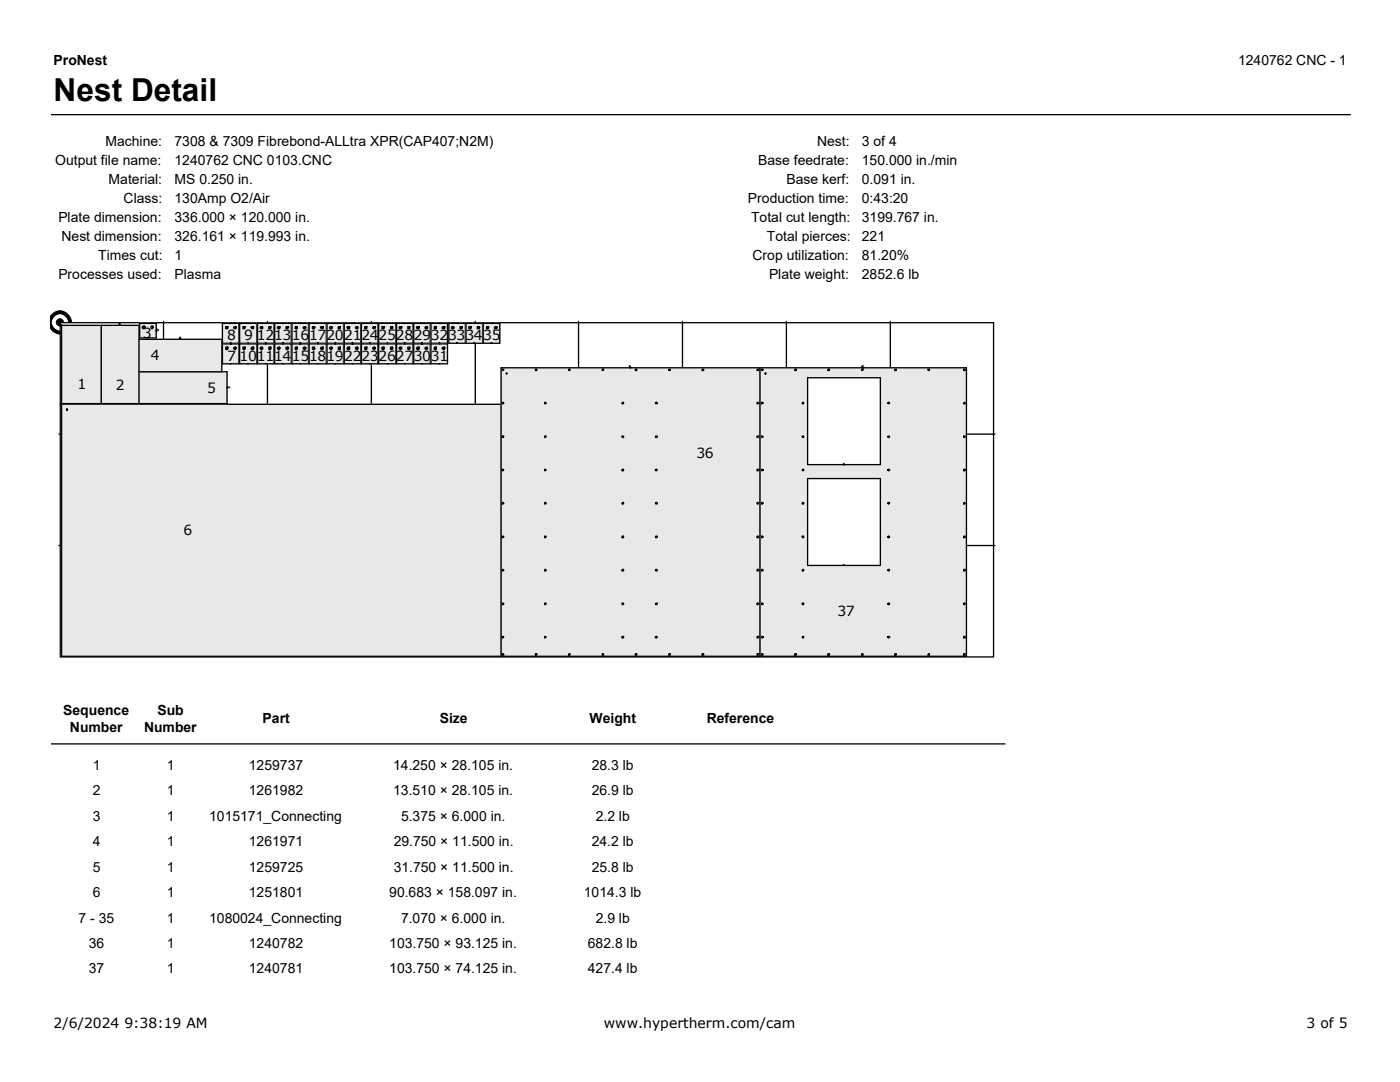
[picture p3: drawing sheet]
<svg xmlns="http://www.w3.org/2000/svg" width="279mm" height="216mm" viewBox="0 0 279 216" stroke-linecap="round" stroke-linejoin="round" font-family="sans-serif">
<path d="M10.2 22.9h259.4" fill="none" stroke="#000" stroke-width=".26"/>
<g fill="#000" stroke="#000" stroke-width=".2">
<path d="M10.4 62.7a2.28 2.28 0 0 1 3.2 0 2.28 2.28 0 0 1 0 3.2 2.28 2.28 0 0 1-3.2 0l-.3-.5v-2.2z" fill-rule="evenodd"/>
<circle cx="12" cy="64.3" r=".72"/>
</g>
<circle cx="12" cy="64.3" r="1.5" fill="#fff" stroke="#fff" stroke-width=".2"/>
<path d="M12 64.4h186.3v66.7h-186.3z" fill-rule="evenodd" fill="#fff" stroke="#000" stroke-width=".26"/>
<g fill="none" stroke="#000" stroke-width=".26">
<path d="M12 64.9h15.7v15.6M12.3 64.8v66.2h180.6v-57.6h-92.9v57.6M20.2 64.9v15.6M23.9 64.5l-.1 .4h.2v-.1M27.7 74.2h17.6v6.3h-33M27.7 67.7h16.6v6.5M27.9 64.5h3.3v2.9h-3.3zM28.5 65.1h.2a.28 .28 0 0 1 .2 .3 .28 .28 0 0 1-.4 .2l-.1-.1zM28.8 65.2h.1l-.2 .1M28.8 65.1v.1M30.5 65.2l-.1 .1M30.5 65.1v.1"/>
<path d="M31.6 66l-.3-.3-.1 .1v.3h.1M32.6 64.1v3.6M36.1 67.3l-.3 .1v.3h.3v-.1M44.4 64.5h3.3v4h-1.6v-.1l-.1 .1h-1.6zM44.4 68.6h3.3v4h-3.3zM45.1 69.3h.3v.4l-.2 .1zM45.3 65.2h.1M45.3 69.3h.1M45.4 65.2l-.1 .1M45.4 69.3v.3h-.1M45.8 77.4l-.5-.2 .1 .3M46 64.5h.1z"/>
<path d="M46 68.6h.1zM46.1 64.5h.1M46.1 68.6h.1M46.8 65.2l.4 .1-.2 .3-.4-.1zM47 65.2l-.1 .1M47 65.2h.1M47 69.3v.3h-.1M47 69.3h.1M47.8 64.5h3.5v4h-1.8v-.1l-.1 .1h-1.6zM47.8 68.6h3.5v4h-3.5zM48.5 69.3h.4l-.1 .5-.3-.1zM48.8 65.2h.1"/>
<path d="M48.8 69.3h.1M48.9 65.2l-.1 .1M48.9 69.3v.3h-.1M49.5 64.5h.1M49.5 68.6h.1M50.2 65.2h.4v.4h-.4l-.1-.3zM50.2 69.3h.4v.4a.28 .28 0 0 1-.4 0 .28 .28 0 0 1 0-.4zM50.5 65.2h.1M50.5 69.3h.1M50.6 65.2v.1h-.3M50.6 69.3v.3h-.3M51.4 64.5h3.3v4h-1.6v-.1l-.1 .1h-1.6z"/>
<path d="M51.4 68.6h3.3v4h-3.3zM52.1 65.2l.3 .1-.1 .3-.4-.1zM52.3 65.2l-.1 .1M52.3 65.2h.1M52.3 69.3v.3h-.1M52.3 69.3h.1M53 64.5h.1M53 68.6h.1M53.4 64.1v.4M53.4 68.5v.1M53.4 72.7v7.8M53.6 69.3h.4v.4l-.2 .1z"/>
<path d="M53.9 65.2h.1M53.9 69.3h.1M54 65.2l-.1 .1M54 69.3v.3h-.1M54.8 64.5h3.3v4h-1.6v-.1l-.1 .1h-1.6zM54.8 68.6h3.3v4h-3.3zM55.5 65.2l.4 .1-.1 .3-.4-.1zM55.8 65.2l.1 .1h-.3M55.8 65.2h.1M55.8 69.3l.1 .1-.3 .2M55.8 69.3h.1M56.4 64.5h.1"/>
<path d="M56.4 68.6h.1M57.1 65.2l.5 .1-.1 .3h-.4zM57.1 69.3h.4a.28 .28 0 0 1 0 .4 .28 .28 0 0 1-.4 0zM57.5 65.2l-.2 .1M57.5 65.2h.1M57.5 69.3v.3h-.2M57.5 69.3h.1M58.3 64.5h3.3v4h-1.6v-.1l-.2 .1h-1.5zM58.3 68.6h3.3v4h-3.3zM58.9 69.3h.4v.4l-.2 .1-.2-.1zM59.2 65.2h.1M59.2 69.3h.1"/>
<path d="M59.3 65.2l-.1 .1M59.3 69.3v.3h-.1M59.8 64.5h.2zM59.8 68.6h.2zM60 64.5h.1M60 68.6h.1M60.6 65.2l.4 .1-.1 .3-.4-.1zM60.9 65.2l.1 .1h-.2M60.9 65.2h.1M60.9 69.3l.1 .1-.2 .2M60.9 69.3h.1M61.7 64.5h3.4v4h-1.7v-.1v.1h-1.7z"/>
<path d="M61.7 68.6h3.4v4h-3.4zM62.4 69.3h.4a.28 .28 0 0 1 0 .4 .28 .28 0 0 1-.4 0zM62.8 65.2l-.2 .1M62.8 65.2h.1M62.8 69.3v.3h-.2M62.8 69.3h.1M63.4 64.5h.1M63.4 68.6h.1M64.1 65.2h.4v.4h-.4l-.2-.3zM64.1 69.3h.4v.4a.28 .28 0 0 1-.4 0 .28 .28 0 0 1 0-.4zM64.3 65.2h.2M64.3 69.3h.2"/>
<path d="M64.5 65.2v.1h-.3M64.5 69.3v.3h-.3M65.3 64.5h3.3v4h-1.6v-.1l-.2 .1h-1.5zM65.3 68.6h3.3v4h-3.3zM65.8 65.3l.4-.1 .1 .3-.4 .1zM66.2 65.2l-.1 .1M66.2 65.2h.1M66.2 69.3v.3h-.1M66.2 69.3h.1M66.8 64.5h.1M66.8 64.5h.2M66.8 68.6h.1"/>
<path d="M66.8 68.6h.2M67.5 69.3h.4l-.1 .5-.3-.1zM67.8 65.2h.1M67.8 69.3h.1M67.9 65.2l-.1 .1M67.9 69.3v.3h-.1M68.7 64.5h3.3v4h-1.6v-.1l-.1 .1h-1.6zM68.7 68.6h3.3v4h-3.3zM69.2 65.3l.6-.1v.4h-.4zM69.4 69.3h.4v.4a.28 .28 0 0 1-.4 0 .28 .28 0 0 1 0-.4zM69.6 65.2h.2M69.6 69.3h.2"/>
<path d="M69.8 65.2v.1h-.3M69.8 69.3v.3h-.3M70.3 64.5h.1zM70.3 68.6h.1zM70.4 64.5h.1M70.4 68.6h.1M70.9 65.3l.4-.1 .2 .3-.4 .1zM71.3 65.2l-.1 .1M71.3 65.2h.1M71.3 69.3v.3h-.1M71.3 69.3h.1M72.1 64.5h3.3v4h-1.6v-.1l-.1 .1h-1.6z"/>
<path d="M72.1 68.6h3.3v4h-3.3zM72.8 69.3h.4l-.1 .5-.3-.1zM73.1 65.2h.1M73.1 69.3h.1M73.2 65.2l-.1 .1M73.2 69.3v.3h-.1M73.8 64.5h.1M73.8 68.6h.1M74.1 64.1v.4M74.1 68.5v.1M74.1 72.7v7.8M74.5 65.2l.4 .1-.1 .3-.4-.1z"/>
<path d="M74.8 65.2l.1 .1h-.3M74.8 65.2h.1M74.8 69.3l.1 .1-.3 .2M74.8 69.3h.1M75.6 64.5h3.4v4h-1.6l-.1-.1v.1h-1.7zM75.6 68.6h3.4v4h-3.4zM76.2 65.2l.6 .1-.2 .3h-.4zM76.2 69.3h.4a.28 .28 0 0 1 0 .4 .28 .28 0 0 1-.4 0zM76.6 65.2l-.1 .1M76.6 65.2h.1M76.6 69.3v.3h-.1M76.6 69.3h.1"/>
<path d="M77.3 64.5h.1M77.3 68.6h.1M77.9 69.3h.4v.4l-.2 .1zM78.2 65.2h.1M78.2 69.3h.1M78.3 65.2l-.1 .1M78.3 69.3v.3h-.1M79.1 64.5h3.3v4h-1.5v-.1l-.2 .1h-1.6zM79.1 68.6h3.3v4h-3.3zM79.8 65.2l.4 .1-.1 .3-.4-.1zM80.1 65.2l.1 .1h-.3M80.1 65.2h.1"/>
<path d="M80.1 69.3l.1 .1-.3 .2M80.1 69.3h.1M80.7 64.5h.1M80.7 64.5h.2M80.7 68.6h.1M80.7 68.6h.2M81.4 69.3h.4l-.2 .5-.2-.1zM81.8 65.2l-.2 .1M81.8 65.2h.1M81.8 69.3v.3h-.2M81.8 69.3h.1M82.6 64.5h3.3v4h-1.6v-.1l-.1 .1h-1.6z"/>
<path d="M82.6 68.6h3.3v4h-3.3zM83.1 65.3l.5-.1v.4h-.4zM83.2 69.3h.4v.4a.28 .28 0 0 1-.4 0 .28 .28 0 0 1 0-.4zM83.5 65.2h.1M83.5 69.3h.1M83.6 65.2v.1h-.2M83.6 69.3v.3h-.2M84.2 64.5h.1zM84.2 68.6h.1zM84.3 64.5h.1M84.3 68.6h.1M84.9 65.2l.4 .1-.1 .3-.4-.1z"/>
<path d="M85.2 65.2l-.1 .1M85.2 65.2h.1M85.2 69.3v.3h-.1M85.2 69.3h.1M86 64.5h3.3v4h-1.6v-.1l-.1 .1h-1.6zM86 68.6h3.3v4h-3.3zM86.7 69.3h.4l-.2 .5-.2-.1zM86.9 65.2h.2M86.9 69.3h.2M87.1 65.2l-.2 .1M87.1 69.3v.3h-.2M87.7 64.5h.1"/>
<path d="M87.7 68.6h.1M88.2 65.3l.4-.1 .2 .3-.4 .1zM88.6 65.2l.2 .1h-.3M88.6 65.2h.1M88.6 69.3l.2 .1-.3 .2M88.6 69.3h.1M89.6 64.5h3.3v4h-1.6v-.1l-.1 .1h-1.6zM90.2 65.2l.4 .1-.1 .3-.4-.1zM90.5 65.2l-.1 .1M90.5 65.2h.1M91.2 64.5h.1M92.1 65.2h.1"/>
<path d="M92.2 65.2l-.1 .1M93 64.5h3.3v4h-1.6v-.1l-.1 .1h-1.6zM93.7 65.2l.4 .1-.2 .3-.4-.1zM93.9 65.2l.2 .1h-.3M93.9 65.2h.1M94.6 64.5h.1M94.9 64.1v.4M94.9 68.5v12M95.3 65.2l.5 .1-.2 .3h-.3zM95.6 65.2l-.1 .1M95.6 65.2h.1M96.4 64.5h3.3v4h-1.5v-.1l-.2 .1h-1.6z"/>
<path d="M97.4 65.2h.1M97.5 65.2l-.1 .1M98 64.5h.2zM98.2 64.5h.1M98.8 65.2l.4 .1-.1 .3-.4-.1zM99.1 65.2l.1 .1h-.3M99.1 65.2h.1M100.3 73.7h.2l-.1 .2h-.1zM100.3 73.9h.1M100.4 73.8l-.1 .1M101.1 74.4v.2M101.1 74.4l.1 .2z"/>
<path d="M101.1 74.6h.1M106.9 73.7h.2v.2h-.2zM106.9 73.9h.1M107 73.8l-.1 .1M113.5 73.7h.2v.2zM113.6 73.8h-.1l.1 .1M113.6 73.9h.1M115.5 64.1v9.2M120.2 73.7h.3l-.2 .2h-.1zM120.2 73.9h.1M120.3 73.8l-.1 .1M125.8 73h-.2v.3l.2 .1 .1-.1"/>
<path d="M126.8 73.7h.3v.2h-.3zM126.8 73.9h.2M127 73.8l-.2 .1M133.6 73.7l.2 .1-.1 .1-.3-.1zM133.6 73.9h.1M133.7 73.8l-.1 .1M136.2 64.1v9.2M140.2 73.7h.2v.2h-.2zM140.2 73.9h.1M140.3 73.8l-.1 .1M151.1 73.7h.3v.2h-.3zM151.1 73.9h.1"/>
<path d="M151.3 73.8l-.2 .1M151.7 73.4v57.6M151.9 73.7l.4 .1-.2 .1zM152.1 73.9h.1M152.2 73.8l-.1 .1M152.7 74.4l.1 .2zM152.7 74.6h.1M152.8 74.4l-.1 .2M156.9 64.1v9.2M158.7 73.7h.2v.2h-.2zM158.7 73.9h.1M158.8 73.8l-.1 .1"/>
<path d="M161.2 75.4h14.5v17.3h-14.5zM165.3 73.7h.2v.2h-.2zM165.3 73.9h.1M165.4 73.8l-.1 .1M172 73.7h.3l-.2 .2h-.1zM172 73.9h.1M172.1 73.8l-.1 .1M172.3 73l-.3 .3 .1 .1 .3-.1M177.7 64.1v9.2M178.6 73.7h.3v.2h-.3zM178.6 73.9h.1M178.7 73.8l-.1 .1"/>
<path d="M185.2 73.7h.3v.2zM185.3 73.9h.1M185.5 73.8h-.3l.1 .1M192.3 73.7h.3v.2h-.3zM192.3 73.9h.2M192.5 73.8l-.2 .1M11.8 86.6h.4M12 80.7h88M13.3 81.7h.1M13.3 81.6v.3l.2-.2zM13.3 81.7v.2M100.3 80.3l.2 .2h-.2z"/>
<path d="M100.3 80.5h.1M100.3 87.2v-.2l.1 .2M100.3 87h.2l-.1 .3h-.1zM100.3 87.2v.1M100.3 93.6l.2 .2-.1 .1h-.1zM100.3 93.9h.1M100.4 80.4l-.1 .1M100.4 93.8l-.1 .1M108.7 93.6l.3 .2-.1 .1h-.2zM108.7 93.9h.1M108.7 87.2v-.2l.2 .2M108.7 87h.3l-.1 .3h-.2z"/>
<path d="M108.7 87.2v.1M108.7 80.3l.3 .2h-.3zM108.7 80.5h.1M108.9 93.8l-.2 .1M108.9 80.4l-.2 .1M124.2 80.5h.1M124.2 87.2l.1-.2v.2M124.2 87h.2v.3zM124.2 87.2l.1 .1M124.2 93.6h.2v.3h-.2zM124.2 93.9h.1M124.3 80.4l-.1 .1"/>
<path d="M124.3 80.3h.1v.2h-.2zM124.3 93.8l-.1 .1M130.8 93.8l.1-.2 .3 .2-.2 .1zM130.8 87.2l.4-.2-.2 .3zM130.8 80.4l.2-.1 .2 .2zM130.9 93.9h.1M130.9 87.2v-.2l.1 .2M130.9 87.2v.1M130.9 80.5h.1M131 93.8l-.1 .1M131 80.4l-.1 .1M151.1 80.3l.3 .2h-.3z"/>
<path d="M151.1 80.5h.1M151.1 87.2v-.2l.2 .2M151.1 87h.3l-.1 .3h-.2zM151.1 87.2v.1M151.1 93.6h.3v.3h-.3zM151.1 93.9h.1M151.3 80.4l-.2 .1M151.3 93.8l-.2 .1M151.9 80.4l.2-.1 .2 .1-.1 .1h-.3zM151.9 87l.4 .2-.2 .1zM151.9 93.8l.2-.2 .2 .2-.1 .1zM152.1 80.5h.1"/>
<path d="M152.1 87.2v-.2l.1 .2M152.1 87.2v.1M152.1 93.9h.1M152.2 80.4l-.1 .1M152.2 93.8l-.1 .1M160.1 87h.3v.3zM160.2 80.3h.2v.2h-.3zM160.2 80.5h.1M160.2 87.2h-.1l.1-.2 .2 .2M160.2 87.2v.1M160.2 93.6h.2v.3l-.3-.1zM160.2 93.9h.1"/>
<path d="M160.4 80.4l-.3 .1h.1M160.4 93.8h-.3l.1 .1M161.2 95.5h14.5v17.3h-14.5zM168.4 92.4l-.1 .2 .1 .1M177.3 80.3l.2 .1-.1 .1-.2-.1zM177.3 80.5h.1M177.3 87.2v-.2l.1 .2M177.3 87l.2 .2-.1 .1-.2-.1zM177.3 87.2v.1M177.3 93.6l.2 .2-.1 .1-.2-.1zM177.3 93.9h.1M177.4 80.4l-.1 .1"/>
<path d="M177.4 93.8l-.1 .1M192.3 93.6h.3v.3h-.3zM192.3 93.9h.2M192.3 87.2v-.2l.2 .2M192.3 87h.3l-.1 .3zM192.3 87.2l.2 .1M192.3 80.5h.2M192.5 93.8l-.2 .1M192.5 80.4l-.2 .1M192.5 80.3l.1 .2h-.3zM192.9 86.6h5.7M11.8 108.9h.4"/>
<path d="M100.3 100.3l.2 .2h-.2zM100.3 100.5h.1M100.3 107h.2l-.1 .3h-.1zM100.3 107.3h.1M100.3 113.6l.2 .3h-.2zM100.3 113.9h.1M100.4 100.4l-.1 .1M100.4 107.1l-.1-.1v.3M100.4 113.8l-.1 .1M108.7 113.6l.3 .3h-.3zM108.7 113.9h.1M108.7 107h.3l-.1 .3h-.2z"/>
<path d="M108.7 107.3h.1M108.7 100.3l.3 .2h-.3zM108.7 100.5h.1M108.9 113.8l-.2 .1M108.9 107.1l-.2-.1v.3M108.9 100.4l-.2 .1M124.2 100.4l.2-.1v.2h-.2zM124.2 100.5h.1M124.2 107h.2v.3h-.2zM124.2 107.3h.1M124.2 113.6h.2v.3h-.2zM124.2 113.9h.1"/>
<path d="M124.3 100.4l-.1 .1M124.3 107.1v-.1l-.1 .3M124.3 113.8l-.1 .1M130.8 113.8l.2-.2 .2 .3zM130.8 107.1l.4-.1-.2 .3zM130.8 100.4l.2-.1 .2 .2zM130.9 113.9h.1M130.9 107.3h.1M130.9 100.5h.1M131 113.8l-.1 .1M131 107.1l-.1-.1v.3M131 100.4l-.1 .1"/>
<path d="M151.1 100.3l.3 .2h-.3zM151.1 100.5h.1M151.1 107h.3v.3h-.3zM151.1 107.3h.1M151.1 113.6h.3v.3h-.3zM151.1 113.9h.1M151.3 100.4l-.2 .1M151.3 107.1l-.2-.1v.3M151.3 113.8l-.2 .1M151.9 100.4l.2-.1 .2 .1-.1 .1h-.3zM151.9 107l.4 .1-.2 .2zM151.9 113.8l.2-.2 .2 .2-.1 .1h-.3z"/>
<path d="M152.1 100.5h.1M152.1 107.3h.1M152.1 113.9h.1M152.2 100.4l-.1 .1M152.2 107.1l-.1-.1v.3M152.2 113.8l-.1 .1M160.1 107h.3v.3zM160.2 100.3h.2v.2h-.3zM160.2 100.5h.1M160.2 107.3h.1M160.2 113.6h.2v.3h-.3zM160.2 113.9h.1"/>
<path d="M160.4 100.4l-.3 .1h.1M160.4 107.1l-.2-.1-.1 .1 .1 .2M160.4 113.8l-.3 .1h.1M168.4 112.7h-.1l.1 .1M177.3 100.3l.2 .1-.1 .1-.2-.1zM177.3 100.5h.1M177.3 107l.2 .1-.1 .2-.2-.2zM177.3 107.3h.1M177.3 113.6l.2 .2-.1 .1-.2-.1zM177.3 113.9h.1M177.4 100.4l-.1 .1M177.4 107.1l-.1-.1v.3"/>
<path d="M177.4 113.8l-.1 .1M192.3 113.6h.3v.3h-.3zM192.3 113.9h.2M192.3 107h.3v.3h-.3zM192.3 107.3h.2M192.3 100.5h.2M192.5 113.8l-.2 .1M192.5 107.1v-.1l-.2 .3M192.5 100.4l-.2 .1M192.5 100.3l.1 .2h-.3zM192.9 108.9h5.7M100.3 120.4h.2l-.1 .2h-.1z"/>
<path d="M100.3 120.5v.1M100.3 127l.2 .1-.1 .2h-.1zM100.3 127.3h.1M100.3 130.4l.2 .3h-.2zM100.3 130.7h.1M100.4 120.4l-.1 .1M100.4 127.1l-.1 .2M100.4 130.6l-.1 .1M106.9 130.4h.2v.3h-.2zM106.9 130.7h.1M107 130.6l-.1 .1M108.7 127l.3 .1-.1 .2h-.2z"/>
<path d="M108.7 127.3h.1M108.7 120.4h.3l-.1 .2h-.2zM108.7 120.5v.1M108.9 127.1l-.2 .2M108.9 120.4l-.2 .1M113.6 130.6h-.1l.1 .1M113.6 130.4h.1v.3h-.2zM113.6 130.7h.1M120.2 130.4l.3 .3h-.3zM120.2 130.7h.1M120.3 130.6l-.1 .1M124.2 120.4h.2v.2z"/>
<path d="M124.2 120.5l.1 .1M124.2 127h.2v.3h-.2zM124.2 127.3h.1M124.3 120.4l-.1 .1M124.3 127.1l-.1 .2M126.8 130.4h.3v.3h-.3zM126.8 130.7h.2M127 130.6l-.2 .1M130.8 127.1l.1-.1 .3 .1-.2 .2zM130.9 127.3h.1M130.9 120.4h.3l-.2 .2-.2-.1zM130.9 120.5v.1"/>
<path d="M131 127.1l-.1 .2M131 120.4l-.1 .1M133.6 130.4l.2 .2-.1 .1-.3-.1zM133.6 130.7h.1M133.7 130.6l-.1 .1M140.2 130.4h.2v.3h-.2zM140.2 130.7h.1M140.3 130.6l-.1 .1M151.1 120.4h.3l-.1 .2h-.2zM151.1 120.5v.1M151.1 127h.3v.3h-.3zM151.1 127.3h.1"/>
<path d="M151.1 130.4h.3v.3h-.3zM151.1 130.7h.1M151.3 120.4l-.2 .1M151.3 127.1l-.2 .2M151.3 130.6l-.2 .1M151.9 120.4l.4 .1-.2 .1zM151.9 127.1l.2-.1 .2 .1-.1 .2zM152.1 120.5v.1M152.1 127.3h.1M152.1 130.4l.2 .2-.4 .1zM152.1 130.7h.1M152.2 120.4l-.1 .1"/>
<path d="M152.2 127.1l-.1 .2M152.2 130.6l-.1 .1M158.7 130.4h.2v.3h-.2zM158.7 130.7h.1M158.8 130.6l-.1 .1M160.1 120.4h.3v.2zM160.2 120.5v.1M160.2 127h.2v.3l-.3-.2zM160.2 127.3h.1M160.4 120.4l-.3 .1h.1M160.4 127.1h-.3l.1 .2M165.3 130.4h.2v.3h-.2z"/>
<path d="M165.3 130.7h.1M165.4 130.6l-.1 .1M172 130.4l.3 .3h-.3zM172 130.7h.1M172.1 130.6l-.1 .1M177.3 120.4l.2 .1-.1 .1-.2-.1zM177.3 120.5v.1M177.3 127l.2 .1-.1 .2-.2-.2zM177.3 127.3h.1M177.4 120.4l-.1 .1M177.4 127.1l-.1 .2M178.6 130.4h.3v.3h-.3z"/>
<path d="M178.6 130.7h.1M178.7 130.6l-.1 .1M185.3 130.4h.2v.3h-.3zM185.3 130.7h.1M185.5 130.6l-.3 .1h.1M192.3 130.4h.3v.3h-.3zM192.3 130.7h.2M192.3 127h.3v.3h-.3zM192.3 127.3h.2M192.3 120.4h.3l-.1 .2zM192.3 120.5l.2 .1M192.5 130.6l-.2 .1"/>
<path d="M192.5 127.1l-.2 .2M192.5 120.4l-.2 .1M10.2 148.4h190.5"/>
<circle cx="30.3" cy="65.3" r=".25"/>
<circle cx="45.3" cy="65.4" r=".23"/>
<circle cx="46.9" cy="69.5" r=".28"/>
<circle cx="48.7" cy="65.4" r=".23"/>
<circle cx="52.2" cy="69.5" r=".28"/>
<circle cx="53.9" cy="65.4" r=".23"/>
<circle cx="55.6" cy="69.5" r=".28"/>
<circle cx="59.2" cy="65.4" r=".23"/>
<circle cx="60.8" cy="69.5" r=".28"/>
<circle cx="62.6" cy="65.4" r=".23"/>
<circle cx="66" cy="69.5" r=".28"/>
<circle cx="67.7" cy="65.4" r=".23"/>
<circle cx="71.2" cy="69.5" r=".28"/>
<circle cx="73" cy="65.4" r=".23"/>
<circle cx="74.6" cy="69.5" r=".28"/>
<circle cx="78.2" cy="65.4" r=".23"/>
<circle cx="79.9" cy="69.5" r=".28"/>
<circle cx="81.6" cy="65.4" r=".23"/>
<circle cx="85.1" cy="69.5" r=".28"/>
<circle cx="86.9" cy="65.4" r=".23"/>
<circle cx="88.5" cy="69.5" r=".28"/>
<circle cx="92" cy="65.4" r=".23"/>
<circle cx="97.3" cy="65.4" r=".23"/>
</g>
<g fill="#e8e8e8" stroke="#e8e8e8" stroke-width=".26">
<path d="M13.3 81.6v.3l.2-.2zM12.3 80.7h87.7v50.3h-87.7z" fill-rule="evenodd"/>
<path d="M160.2 80.3l-.1 .2h.3v-.2zM160.1 87l.3 .3v-.3zM160.2 93.6l-.1 .2 .3 .1v-.3zM160.2 100.3l-.1 .2h.3v-.2zM160.1 107l.3 .3v-.3zM160.2 113.6l-.1 .3h.3v-.3zM160.1 120.4l.3 .2v-.2zM158.7 130.4v.3h.2v-.3zM160.2 127l-.1 .1 .3 .2v-.3zM165.3 130.4v.3h.2v-.3zM172 130.4v.3h.3zM161.2 95.5v17.3h14.5v-17.3zM161.2 75.4v17.3h14.5v-17.3zM177.3 80.3l-.1 .1 .2 .1 .1-.1zM177.3 87l-.1 .2 .2 .1 .1-.1zM177.3 93.6l-.1 .2 .2 .1 .1-.1zM177.3 100.3l-.1 .1 .2 .1 .1-.1zM177.3 107l-.1 .1 .2 .2 .1-.2zM177.3 113.6l-.1 .2 .2 .1 .1-.1zM177.3 120.4l-.1 .1 .2 .1 .1-.1zM177.3 127l-.1 .1 .2 .2 .1-.2zM178.6 130.4v.3h.3v-.3zM185.3 130.4l-.1 .3h.3v-.3zM192.3 130.4v.3h.3v-.3zM192.3 127v.3h.3v-.3zM192.3 120.4l.2 .2 .1-.2zM192.3 113.6v.3h.3v-.3zM192.3 107v.3h.3v-.3zM192.5 100.3l-.2 .2h.3zM192.3 93.6v.3h.3v-.3zM192.3 87l.2 .3 .1-.3zM192.5 80.3l-.2 .2h.3zM192.3 73.7v.2h.3v-.2zM185.2 73.7l.3 .2v-.2zM178.6 73.7v.2h.3v-.2zM172 73.7v.2h.1l.2-.2zM165.3 73.7v.2h.2v-.2zM158.7 73.7v.2h.2v-.2zM151.9 73.7l.2 .2 .2-.1zM152.7 74.4l.1 .2zM152.1 80.3l-.2 .2 .4-.1zM151.9 87l.2 .3 .2-.1zM152.1 93.6l-.2 .2 .3 .1 .1-.1zM151.9 100.4v.1l.4-.1-.1-.1zM151.9 107l.2 .3 .2-.2zM152.1 113.6l-.2 .3 .4-.1zM151.9 120.4l.2 .2 .2-.1zM152.1 127l-.2 .1 .3 .2 .1-.2zM152.1 130.4l-.2 .3 .4-.1zM151.7 73.4h41.2v57.6h-41.2z" fill-rule="evenodd"/>
<path d="M151.1 73.7v.2h.3v-.2zM151.1 80.3v.2h.3zM151.1 87v.3h.2l.1-.3zM151.1 93.6v.3h.3v-.3zM151.1 100.3v.2h.3zM151.1 107v.3h.3v-.3zM151.1 113.6v.3h.3v-.3zM151.1 120.4v.2h.2l.1-.2zM151.1 127v.3h.3v-.3zM151.1 130.4v.3h.3v-.3zM140.2 130.4v.3h.2v-.3zM133.6 130.4l-.2 .2 .3 .1 .1-.1zM130.9 127l-.1 .1 .2 .2 .2-.2zM130.9 120.4l-.1 .1 .2 .1 .2-.2zM130.9 113.6l-.1 .2 .4 .1zM130.9 107l-.1 .1 .2 .2 .2-.3zM130.9 100.3l-.1 .1 .4 .1zM130.8 93.8l.1 .1 .3-.1-.2-.2zM130.9 87l-.1 .2 .2 .1 .2-.3zM130.9 80.3l-.1 .1 .4 .1zM140.2 73.7v.2h.2v-.2zM133.6 73.7l-.2 .1 .3 .1 .1-.1zM126.8 73.7v.2h.3v-.2zM124.3 80.3l-.1 .2h.2v-.2zM124.2 87l.2 .3v-.3zM124.2 93.6v.3h.2v-.3zM124.3 100.3l-.1 .2h.2v-.2zM124.2 107v.3h.2v-.3zM124.2 113.6v.3h.2v-.3zM124.2 120.4l.2 .2v-.2zM124.2 127v.3h.2v-.3zM126.8 130.4v.3h.3v-.3zM120.2 130.4v.3h.3zM113.6 130.4l-.1 .3h.2v-.3zM106.9 130.4v.3h.2v-.3zM108.7 127v.3h.2l.1-.2zM108.7 120.4v.2h.2l.1-.2zM108.7 113.6v.3h.3zM108.7 107v.3h.2l.1-.3zM108.7 100.3v.2h.3zM108.7 93.6v.3h.2l.1-.1zM108.7 87v.3h.2l.1-.3zM108.7 80.3v.2h.3zM120.2 73.7v.2h.1l.2-.2zM113.5 73.7l.2 .2v-.2zM106.9 73.7v.2h.2v-.2zM101.1 74.4l.1 .2zM100.3 73.7v.2h.1l.1-.2zM100.3 80.3v.2h.2zM100.3 87v.3h.1l.1-.3zM100.3 93.6v.3h.1l.1-.1zM100.3 100.3v.2h.2zM100.3 107v.3h.1l.1-.3zM100.3 113.6v.3h.2zM100.3 120.4v.2h.1l.1-.2zM100.3 127v.3h.1l.1-.2zM100.3 130.4v.3h.2zM100 73.4h51.7v57.6h-51.7z" fill-rule="evenodd"/>
<path d="M12.3 64.9h7.9v15.6h-7.9z" fill-rule="evenodd"/>
<path d="M20.2 64.9h7.5v15.6h-7.5z" fill-rule="evenodd"/>
<path d="M27.7 74.2h17.6v6.3h-17.6z" fill-rule="evenodd"/>
<path d="M27.7 67.7h16.6v6.5h-16.6z" fill-rule="evenodd"/>
<path d="M28.5 65.1l-.1 .2a.28 .28 0 0 0 .4 .3 .28 .28 0 0 0 .1-.4zM30.1 65.3a.25 .25 0 0 0 .5 0 .25 .25 0 0 0-.5 0zM27.9 64.5h3.3v2.9h-3.3z" fill-rule="evenodd"/>
<path d="M45 65.4a.25 .25 0 0 0 .5 0 .25 .25 0 0 0-.5 0zM46.8 65.2l-.2 .3 .4 .1 .2-.3zM44.4 64.5h3.3v4h-1.6v-.1l-.1 .1h-1.6z" fill-rule="evenodd"/>
<path d="M48.5 65.4a.25 .25 0 0 0 .5 0 .25 .25 0 0 0-.5 0zM50.2 65.2l-.1 .1 .1 .3h.4v-.4zM47.8 64.5h3.5v4h-1.8v-.1l-.1 .1h-1.6z" fill-rule="evenodd"/>
<path d="M52.1 65.2l-.2 .3 .4 .1 .1-.3zM53.6 65.4a.25 .25 0 0 0 .5 0 .25 .25 0 0 0-.5 0zM51.4 64.5h3.3v4h-1.6v-.1l-.1 .1h-1.6z" fill-rule="evenodd"/>
<path d="M55.5 65.2l-.1 .3 .4 .1 .1-.3zM57.1 65.2v.4h.4l.1-.3zM54.8 64.5h3.3v4h-1.6v-.1l-.1 .1h-1.6z" fill-rule="evenodd"/>
<path d="M58.9 65.4a.25 .25 0 0 0 .5 0 .25 .25 0 0 0-.5 0zM60.6 65.2l-.1 .3 .4 .1 .1-.3zM58.3 64.5h3.3v4h-1.6v-.1l-.2 .1h-1.5z" fill-rule="evenodd"/>
<path d="M62.4 65.4a.23 .23 0 0 0 .4 0 .23 .23 0 0 0-.4 0zM64.1 65.2l-.2 .1 .2 .3h.4v-.4zM61.7 64.5h3.4v4h-1.7v-.1v.1h-1.7z" fill-rule="evenodd"/>
<path d="M65.9 65.2l-.1 .3 .4 .1 .1-.3zM67.5 65.4a.25 .25 0 0 0 .5 0 .25 .25 0 0 0-.5 0zM65.3 64.5h3.3v4h-1.6v-.1l-.2 .1h-1.5z" fill-rule="evenodd"/>
<path d="M69.4 65.2l-.2 .1 .2 .3h.4v-.4zM71.1 65.2l-.2 .3 .4 .1 .2-.3zM68.7 64.5h3.3v4h-1.6v-.1l-.1 .1h-1.6z" fill-rule="evenodd"/>
<path d="M72.8 65.4a.25 .25 0 0 0 .5 0 .25 .25 0 0 0-.5 0zM74.5 65.2l-.1 .3 .4 .1 .1-.3zM72.1 64.5h3.3v4h-1.6v-.1l-.1 .1h-1.6z" fill-rule="evenodd"/>
<path d="M76.2 65.2v.4h.4l.2-.3zM77.9 65.4a.25 .25 0 0 0 .5 0 .25 .25 0 0 0-.5 0zM75.6 64.5h3.4v4h-1.6l-.1-.1v.1h-1.7z" fill-rule="evenodd"/>
<path d="M79.8 65.2l-.1 .3 .4 .1 .1-.3zM81.4 65.4a.23 .23 0 0 0 .4 0 .23 .23 0 0 0-.4 0zM79.1 64.5h3.3v4h-1.5v-.1l-.2 .1h-1.6z" fill-rule="evenodd"/>
<path d="M83.2 65.2l-.1 .1 .1 .3h.4v-.4zM84.9 65.2l-.1 .3 .4 .1 .1-.3zM82.6 64.5h3.3v4h-1.6v-.1l-.1 .1h-1.6z" fill-rule="evenodd"/>
<path d="M86.7 65.4a.23 .23 0 0 0 .4 0 .23 .23 0 0 0-.4 0zM88.4 65.2l-.2 .3 .4 .1 .2-.3zM86 64.5h3.3v4h-1.6v-.1l-.1 .1h-1.6z" fill-rule="evenodd"/>
<path d="M90.2 65.2l-.1 .3 .4 .1 .1-.3zM91.8 65.4a.25 .25 0 0 0 .5 0 .25 .25 0 0 0-.5 0zM89.6 64.5h3.3v4h-1.6v-.1l-.1 .1h-1.6z" fill-rule="evenodd"/>
<path d="M93.7 65.2l-.2 .3 .4 .1 .2-.3zM95.3 65.2v.4h.3l.2-.3zM93 64.5h3.3v4h-1.6v-.1l-.1 .1h-1.6z" fill-rule="evenodd"/>
<path d="M97.1 65.4a.25 .25 0 0 0 .5 0 .25 .25 0 0 0-.5 0zM98.8 65.2l-.1 .3 .4 .1 .1-.3zM96.4 64.5h3.3v4h-1.5v-.1l-.2 .1h-1.6z" fill-rule="evenodd"/>
<path d="M45.1 69.3l.1 .5 .2-.1v-.4zM46.6 69.5a.3 .3 0 0 0 .6 0 .3 .3 0 0 0-.6 0zM44.4 68.6h3.3v4h-3.3z" fill-rule="evenodd"/>
<path d="M48.5 69.3v.4l.3 .1 .1-.5zM50.2 69.3a.28 .28 0 0 0 0 .4 .28 .28 0 0 0 .4 0v-.4zM47.8 68.6h3.5v4h-3.5z" fill-rule="evenodd"/>
<path d="M51.9 69.5a.3 .3 0 0 0 .6 0 .3 .3 0 0 0-.6 0zM53.6 69.3l.2 .5 .2-.1v-.4zM51.4 68.6h3.3v4h-3.3z" fill-rule="evenodd"/>
<path d="M55.3 69.5a.3 .3 0 0 0 .6 0 .3 .3 0 0 0-.6 0zM57.1 69.3v.4a.28 .28 0 0 0 .4 0 .28 .28 0 0 0 0-.4zM54.8 68.6h3.3v4h-3.3z" fill-rule="evenodd"/>
<path d="M58.9 69.3v.4l.2 .1 .2-.1v-.4zM60.5 69.5a.28 .28 0 0 0 .5 0 .28 .28 0 0 0-.5 0zM58.3 68.6h3.3v4h-3.3z" fill-rule="evenodd"/>
<path d="M62.4 69.3v.4a.28 .28 0 0 0 .4 0 .28 .28 0 0 0 0-.4zM64.1 69.3a.28 .28 0 0 0 0 .4 .28 .28 0 0 0 .4 0v-.4zM61.7 68.6h3.4v4h-3.4z" fill-rule="evenodd"/>
<path d="M65.8 69.5a.28 .28 0 0 0 .5 0 .28 .28 0 0 0-.5 0zM67.5 69.3v.4l.3 .1 .1-.5zM65.3 68.6h3.3v4h-3.3z" fill-rule="evenodd"/>
<path d="M69.4 69.3a.28 .28 0 0 0 0 .4 .28 .28 0 0 0 .4 0v-.4zM70.9 69.5a.3 .3 0 0 0 .6 0 .3 .3 0 0 0-.6 0zM68.7 68.6h3.3v4h-3.3z" fill-rule="evenodd"/>
<path d="M72.8 69.3v.4l.3 .1 .1-.5zM74.4 69.5a.28 .28 0 0 0 .5 0 .28 .28 0 0 0-.5 0zM72.1 68.6h3.3v4h-3.3z" fill-rule="evenodd"/>
<path d="M76.2 69.3v.4a.28 .28 0 0 0 .4 0 .28 .28 0 0 0 0-.4zM77.9 69.3l.2 .5 .2-.1v-.4zM75.6 68.6h3.4v4h-3.4z" fill-rule="evenodd"/>
<path d="M79.6 69.5a.3 .3 0 0 0 .6 0 .3 .3 0 0 0-.6 0zM81.4 69.3v.4l.2 .1 .2-.5zM79.1 68.6h3.3v4h-3.3z" fill-rule="evenodd"/>
<path d="M83.2 69.3a.28 .28 0 0 0 0 .4 .28 .28 0 0 0 .4 0v-.4zM84.8 69.5a.3 .3 0 0 0 .6 0 .3 .3 0 0 0-.6 0zM82.6 68.6h3.3v4h-3.3z" fill-rule="evenodd"/>
<path d="M86.7 69.3v.4l.2 .1 .2-.5zM88.2 69.5a.3 .3 0 0 0 .6 0 .3 .3 0 0 0-.6 0zM86 68.6h3.3v4h-3.3z" fill-rule="evenodd"/>
</g>
<text font-size="6.3" x="10.7" y="20.1">Nest Detail</text>
<g font-size="2.8">
<text x="10.7" y="13.1">ProNest</text>
<text x="247.1" y="13.1">1240762 CNC - 1</text>
<text x="21.1" y="29">Machine:</text>
<text x="34.8" y="29">7308 &amp; 7309 Fibrebond-ALLtra XPR(CAP407;N2M)</text>
<text x="163.1" y="29">Nest:</text>
<text x="172" y="29">3 of 4</text>
<text x="11" y="32.8">Output file name:</text>
<text x="34.8" y="32.9">1240762 CNC 0103.CNC</text>
<text x="151.3" y="32.9">Base feedrate:</text>
<text x="172" y="32.9">150.000 in./min</text>
<text x="21.7" y="36.7">Material:</text>
<text x="24.7" y="40.5">Class:</text>
<text x="34.8" y="36.7">MS 0.250 in.</text>
<text x="34.8" y="40.5">130Amp O2/Air</text>
<text x="149.3" y="40.5">Production time:</text>
<text x="157" y="36.7">Base kerf:</text>
<text x="172" y="36.7">0.091 in.</text>
<text x="172" y="40.5">0:43:20</text>
<text x="11.6" y="44.3">Plate dimension:</text>
<text x="34.8" y="44.3">336.000 × 120.000 in.</text>
<text x="149.9" y="44.3">Total cut length:</text>
<text x="172" y="44.3">3199.767 in.</text>
<text x="12.3" y="48.1">Nest dimension:</text>
<text x="19.6" y="51.8">Times cut:</text>
<text x="34.8" y="48.1">326.161 × 119.993 in.</text>
<text x="34.8" y="51.9">1</text>
<text x="150.2" y="51.9">Crop utilization:</text>
<text x="153" y="48.1">Total pierces:</text>
<text x="172" y="48.1">221</text>
<text x="172" y="51.9">81.20%</text>
<text x="11.6" y="55.7">Processes used:</text>
<text x="34.8" y="55.7">Plasma</text>
<text x="153.5" y="55.7">Plate weight:</text>
<text x="172" y="55.7">2852.6 lb</text>
<text x="28.5" y="67.3">3</text>
<text x="30.1" y="71.8">4</text>
<text x="45.3" y="72">7</text>
<text x="45.3" y="67.9">8</text>
<text x="47.8" y="72">10</text>
<text x="48.8" y="67.9">9</text>
<text x="51.3" y="72">11</text>
<text x="51.3" y="67.9">12</text>
<text x="54.7" y="67.9">13</text>
<text x="54.7" y="72">14</text>
<text x="58.3" y="72">15</text>
<text x="58.3" y="67.9">16</text>
<text x="61.7" y="67.9">17</text>
<text x="61.7" y="72">18</text>
<text x="65.1" y="72">19</text>
<text x="65.1" y="67.9">20</text>
<text x="68.7" y="67.9">21</text>
<text x="68.7" y="72">22</text>
<text x="72.1" y="72">23</text>
<text x="72.1" y="67.9">24</text>
<text x="75.6" y="67.9">25</text>
<text x="75.6" y="72">26</text>
<text x="79" y="72">27</text>
<text x="79" y="67.9">28</text>
<text x="82.6" y="67.9">29</text>
<text x="82.6" y="72">30</text>
<text x="86" y="72">31</text>
<text x="86" y="67.9">32</text>
<text x="89.4" y="67.9">33</text>
<text x="92.9" y="67.9">34</text>
<text x="96.4" y="67.9">35</text>
<text x="15.5" y="77.5">1</text>
<text x="23.1" y="77.8">2</text>
<text x="41.4" y="78.3">5</text>
<text x="139" y="91.4">36</text>
<text x="36.6" y="106.8">6</text>
<text x="167.1" y="122.9">37</text>
<text x="12.6" y="142.6">Sequence</text>
<text x="31.4" y="142.6">Sub</text>
<text x="14" y="146">Number</text>
<text x="28.7" y="146">Number</text>
<text x="52.4" y="144.3">Part</text>
<text x="87.8" y="144.3">Size</text>
<text x="117.7" y="144.3">Weight</text>
<text x="141" y="144.3">Reference</text>
<text x="18.5" y="153.6">1</text>
<text x="33.3" y="153.6">1</text>
<text x="49.7" y="153.6">1259737</text>
<text x="78.5" y="153.6">14.250 × 28.105 in.</text>
<text x="118.1" y="153.6">28.3 lb</text>
<text x="18.5" y="158.7">2</text>
<text x="33.3" y="158.7">1</text>
<text x="49.7" y="158.7">1261982</text>
<text x="78.5" y="158.7">13.510 × 28.105 in.</text>
<text x="118.1" y="158.7">26.9 lb</text>
<text x="18.5" y="163.8">3</text>
<text x="33.3" y="163.8">1</text>
<text x="41.7" y="163.8">1015171_Connecting</text>
<text x="45.3" y="167.1">Plate W10X17 -</text>
<text x="80" y="163.8">5.375 × 6.000 in.</text>
<text x="118.9" y="163.8">2.2 lb</text>
<text x="18.5" y="168.8">4</text>
<text x="18.5" y="173.9">5</text>
<text x="33.3" y="168.8">1</text>
<text x="33.3" y="173.9">1</text>
<text x="42.2" y="170.5">W10X17, W12X30 &amp;</text>
<text x="49.7" y="168.8">1261971</text>
<text x="49.7" y="173.9">1259725</text>
<text x="50.1" y="173.9">C10X20</text>
<text x="78.6" y="168.8">29.750 × 11.500 in.</text>
<text x="78.6" y="173.9">31.750 × 11.500 in.</text>
<text x="118.1" y="168.8">24.2 lb</text>
<text x="118.1" y="173.9">25.8 lb</text>
<text x="18.5" y="179">6</text>
<text x="33.3" y="179">1</text>
<text x="49.7" y="179">1251801</text>
<text x="77.7" y="179">90.683 × 158.097 in.</text>
<text x="116.5" y="179">1014.3 lb</text>
<text x="15.7" y="184.1">7 - 35</text>
<text x="33.3" y="184.1">1</text>
<text x="41.7" y="184.1">1080024_Connecting</text>
<text x="80" y="184.1">7.070 × 6.000 in.</text>
<text x="118.9" y="184.1">2.9 lb</text>
<text x="17.7" y="189.2">36</text>
<text x="33.3" y="189.2">1</text>
<text x="45.3" y="187.4">Plate W18X50 -</text>
<text x="49.7" y="189.2">1240782</text>
<text x="49.7" y="190.8">W10X17</text>
<text x="77.7" y="189.2">103.750 × 93.125 in.</text>
<text x="117.3" y="189.2">682.8 lb</text>
<text x="17.7" y="194.2">37</text>
<text x="33.3" y="194.2">1</text>
<text x="49.7" y="194.2">1240781</text>
<text x="77.7" y="194.2">103.750 × 74.125 in.</text>
<text x="117.3" y="194.2">427.4 lb</text>
<text x="10.7" y="205.2">2/6/2024 9:38:19 AM</text>
<text x="120.5" y="205.2">www.hypertherm.com/cam</text>
<text x="260.8" y="205.2">3 of 5</text>
</g>
</svg>
